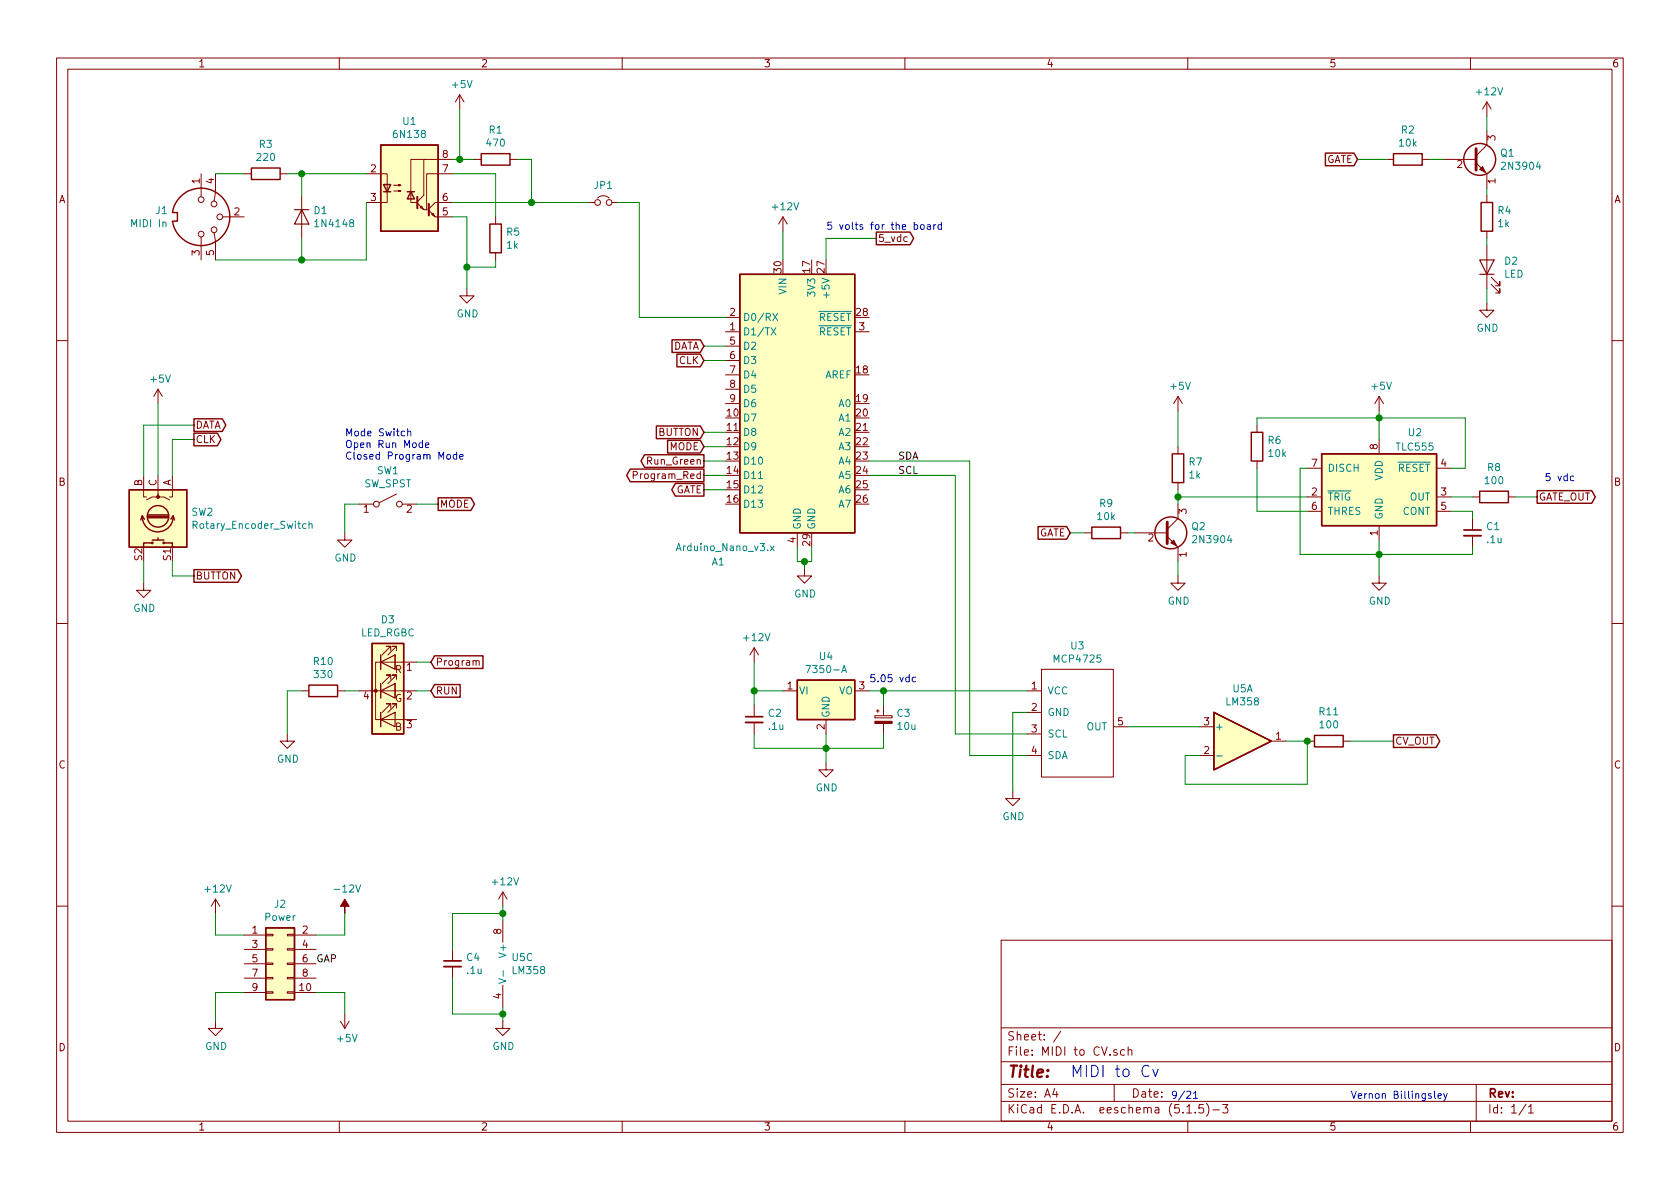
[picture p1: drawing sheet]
<svg xmlns="http://www.w3.org/2000/svg" width="297mm" height="210mm" viewBox="0 0 297 210" stroke-linecap="round" stroke-linejoin="round" font-family="sans-serif">
<g fill="none" stroke="#840000" stroke-width=".18">
<path d="M10 10.3h277v189.9h-277zM12 12.2h273v186.1h-273zM60 10.3v1.9M81.3 16.8l-.8 1.2M81.3 16.8v2.5M81.3 16.8l.7 1.2M110 10.3v1.9M160 10.3v1.9M210 10.3v1.9M260 10.3v1.9M262.9 18v2.6M262.9 18l-.8 1.3"/>
<path d="M262.9 18l.8 1.3M35.6 30.7v4.1M38.1 30.7v3.3l-.3 1.6M39.4 38.3h3.8M43.2 30.7h1.2M49.5 30.7h1.3M53.3 34.5v7.7M64.8 30.7h3.7v5.1h-3.7M69.6 33.8h1.3l-.4 .1v-.3l.4 .2M69.6 32.8h1.3l-.4 .1v-.3l.4 .2M73.8 35.9l1.1 1.2h.7M74.3 36.7l.2-.3 .3 .6z"/>
<path d="M74.9 28.2h-2.3v7.6h1.1M75.8 37.2l1.2 1.1h3M76.3 38l.3-.3 .2 .5zM80 28.2h-5.1v6.3l-1.1 1.2M80 30.7h-4.6v6.4M80 35.8h-3l-1.2 1.2M83.8 28.2h1.3M87.6 38.3v1.3M90.2 28.2h1.2M104.1 35.8h1.1M105.7 35a1.41 1.41 0 0 1 2 0M108.2 35.8h1"/>
<path d="M138.4 38.3l-.7 1.3M138.4 38.3v2.6M138.4 38.3l.8 1.3M245.1 28.2h1.3M251.5 28.2h1.2M255.3 28.2h5.7M261 28.8l1.9 1.9v2.6M262.9 23.1v2.5l-1.9 2M262.9 34.5v1.3M35.6 41.9v4.1M37.8 41.1l.3 1.6v3.3M82.5 51v1.3h1.3l-1.3 1.3-1.2-1.3h1.2"/>
<path d="M87.6 44.7v1.3M128.3 58.7h2.5M128.3 56.1h2.5M151.1 58.7h2.6M262.9 53.6v1.3h1.3l-1.3 1.2-1.3-1.2h1.3M262.9 40.9v1.3M262.9 43.4v7.6M263.7 50.3l1.5 1.5v-.8v.8h-.8M263.7 49l1.5 1.5v-.7v.7h-.8M10 60.2h2M27.9 68.8v2.6M27.9 68.8l-.7 1.3"/>
<path d="M27.9 68.8l.8 1.3M128.3 61.2h2.5M128.3 63.7h2.5M128.3 66.3h2.5M128.3 68.8h2.5M128.3 71.4h2.5M208.3 70.1v2.5M208.3 79v1.3M208.3 70.1l-.8 1.3M208.3 70.1l.7 1.3M222.2 75.2v1.2M243.8 70.1l-.7 1.3"/>
<path d="M243.8 70.1v2.5M243.8 77.7v2.6M243.8 70.1l.8 1.3M285 60.2h2M25.4 84.1v3.8h.5M27.9 84.1v3.8h-1l-1 .5M27.9 87.4v.5h1.1l1 .5M30.5 84.1v3.8h-.5M61 94.2v1.3h1.2l-1.2 1.3-1.3-1.3h1.3M63.5 89.1h2.5M70.1 87.4l-3 1.5M71.1 89.1h2.6"/>
<path d="M112 84h.6l.1-.2-.1-.3-.2-.1h-.4v1.2M141 94.2v2.6M191.8 94.2h1.2M198.1 94.2h1.3M200.7 94.2h5.7M206.4 94.9l1.9 1.9v2.5M208.3 89.1v2.6l-1.9 1.9M208.3 85.3v1.3M222.2 81.5v1.3M231.1 87.9h2.6M231.1 82.8h2.6M231.1 90.4h2.6"/>
<path d="M243.8 93v2.5M254 87.9h2.5M254 82.8h2.5M254 90.4h2.5M260.3 91.7v2M260.3 94.7v2.1M260.3 87.9h1.3M266.7 87.9h1.3M10 110.3h2M25.4 103.1v1.3h1.3l-1.3 1.3-1.3-1.3h1.3M67.3 115.8v2.6M69.1 115.1v-.8h-.8h.8l-1.5 1.5"/>
<path d="M69.8 115.8v2.6zM69.8 115.8h.1M70.1 115.1v-.8h-.8h.8l-1.5 1.5M73.7 117.1h-7.3v10.1h1.2M84.2 117l.2-.2 .3 .1v.7M133.3 114.5l-.7 1.3M133.3 114.5v2.6M133.3 114.5l.8 1.3M142.2 100.6v1.2h1.3l-1.3 1.3-1.2-1.3h1.2M184.1 118.4h12.7v19h-12.7zM208.3 101.8v1.3h1.2l-1.2 1.3-1.3-1.3h1.3M243.8 101.8v1.3h1.3l-1.3 1.3-1.2-1.3h1.2"/>
<path d="M285 110.3h2M50.8 129.8v1.3h1.3l-1.3 1.2-1.3-1.2h1.3M53.3 122.2h1.3M59.7 122.2h1.3M63.5 122.2h10.2M67.3 120.9v2.5M67.3 127.2h6.4M67.3 126v2.5M69.1 125.2v-.7h-.8h.8l-1.5 1.5M69.1 120.1v-.7h-.8h.8l-1.5 1.5M69.8 120.9v2.5zM69.8 120.9h.1"/>
<path d="M70.1 125.2v-.7h-.8h.8l-1.5 1.5M70.1 120.1v-.7h-.8h.8l-1.5 1.5M133.3 124.7v2M133.3 127.8v2M138.4 122.2h2.6M146 134.9v1.2h1.3l-1.3 1.3-1.2-1.3h1.2M146 127.2v2.6M151.1 122.2h2.6M154.7 126.6h3v.3h-3zM154.9 125.7h.5M155.2 125.5v.5M156.2 124.7v1.9"/>
<path d="M156.2 127.9v1.9M179.1 139.9v1.3h1.2l-1.2 1.3-1.3-1.3h1.3M181.6 122.2h2.5M181.6 133.6h2.5M181.6 126h2.5M181.6 129.8h2.5M196.8 128.5h2.6M212.1 133.6h2.5M212.1 128.5h2.5M224.8 131.1h2.5M231.1 131.1h1.3M237.5 131.1h1.3"/>
<path d="M38.1 159l-.8 1.3M38.1 159v2.5M38.1 159l.8 1.3M88.9 157.7l-.8 1.3M88.9 157.7v2.6M88.9 157.7l.8 1.3M10 160.2h2M43.2 165.3h3.8M43.2 175.5h3.8M43.2 167.9h3.8M43.2 170.4h3.8M43.2 173h3.8"/>
<path d="M47 175.4h1.3v.2h-1.3zM47 172.8h1.3v.3h-1.3zM47 167.8h1.3v.2h-1.3zM47 165.2h1.3v.3h-1.3zM47 170.3h1.3v.3h-1.3zM50.8 175.4h1.3v.2h-1.3zM50.8 172.8h1.3v.3h-1.3zM50.8 167.8h1.3v.2h-1.3zM50.8 165.2h1.3v.3h-1.3zM50.8 170.3h1.3v.3h-1.3zM52.1 165.3h3.8M52.1 175.5h3.8"/>
<path d="M52.1 167.9h3.8M52.1 170.4h3.8M52.1 173h3.8M61 179.3v2.6M80 167.9v2M80 170.9v2.1M88.9 162.8v3.8M88.9 174.2v3.8M177 166.3h108v32h-108zM285 160.2h2M38.1 180.6v1.3h1.3l-1.3 1.2-1.3-1.2h1.3M60 198.3v1.9"/>
<path d="M60.2 180.6l.8 1.3M61.7 180.6l-.7 1.3M88.9 180.6v1.3h1.3l-1.3 1.2-1.3-1.2h1.3M110 198.3v1.9M160 198.3v1.9M177 194.8h108M177 191.8h108M177 187.8h108M177 181.8h108M186.5 192.5l-.4 1h1M186.8 193v1M187.6 182.3l-1.3 2"/>
<path d="M197 191.8v3M197.5 185.7a.37 .37 0 0 0-.6 .1l.1 .2 .5 .2 .1 .1-.3 .3-.4-.1M198.8 185.7l-.4-.1-.3 .3 .1 .6 .2 .1 .4-.1M199.5 185.7a.37 .37 0 0 1 .6 .1v.8M199.5 185.1v1.5M209.8 195.8l.5-.5v1.5M209.8 196.8h.9M210 198.3v1.9M211.3 196.7v.1M212.8 195.3h-.8v.7l.2-.1 .5 .1 .1 .2v.5l-.3 .1-.5-.1M213.3 195.1a1.71 1.71 0 0 1 0 2.3M214.5 196.3h1.1"/>
<path d="M216.2 195.3h.9l-.5 .6 .4 .1v.7l-.2 .1-.6-.1M260 198.3v1.9M261 191.8v6.5M269.8 195.2l-1.2 2M270.3 195.8l.4-.5v1.5M270.3 196.8h.8"/>
<circle cx="35.6" cy="35.3" r=".51"/>
<circle cx="37.8" cy="36.1" r=".51"/>
<circle cx="38.9" cy="38.3" r=".51"/>
<circle cx="105.7" cy="35.8" r=".51"/>
<circle cx="107.7" cy="35.8" r=".51"/>
<circle cx="35.6" cy="41.4" r=".51"/>
<circle cx="37.8" cy="40.6" r=".51"/>
<circle cx="66.5" cy="89.1" r=".51"/>
<circle cx="70.6" cy="89.1" r=".51"/>
</g>
<g fill="#ffffc2" stroke="#ffffc2" stroke-width=".18">
<path d="M47 164.1h5.1v12.7h-5.1z"/>
<path d="M22.9 86.6h10.1v10.2h-10.1z"/>
<path d="M65.8 113.8h5.6v16h-5.6z"/>
<path d="M67.3 25.6h10.2v15.3h-10.2z"/>
<path d="M130.8 48.5h20.3v45.7h-20.3z"/>
<path d="M214.6 126l10.2 5.1-10.2 5z"/>
<path d="M141 120.3h10.1v6.9h-10.1z"/>
<path d="M233.7 80.3h20.3v12.7h-20.3z"/>
</g>
<g fill="none" stroke="#840000" stroke-width=".25">
<path d="M30.5 37.6a5.1 5.1 0 0 1 7.8-3.5 5.1 5.1 0 0 1 0 8.5 5.1 5.1 0 0 1-7.8-3.5M30.6 37.6h.8v1.5h-.8M44.4 29.7h5.1v2h-5.1zM67.3 25.6h10.2v15.3h-10.2zM67.8 32.6h1.3l-.6 1.3zM67.8 33.9h1.3M72 33.9h1.3M72.6 33.9l.7 1.3h-1.3zM85.1 27.2h5.1v2h-5.1zM86.6 39.6h2v5.1h-2zM234.3 27.1h5.1l.6 1.1-.6 1.1h-5.1zM246.4 27.2h5.1v2h-5.1z"/>
<path d="M261.9 35.8h2v5.1h-2zM130.8 48.5h20.3v45.7h-20.3zM154.9 41h6l.6 1.2-.6 1.1h-6zM34.3 76.6h4.1l.7 1.1-.7 1.1h-4.1zM34.3 74.1h5l.6 1.1-.6 1.1h-5zM116.1 75.3h7.7l.7 1.1-.7 1.2h-7.7zM118 77.9h5.8l.7 1.1-.7 1.1h-5.8zM118.8 60.1h5l.7 1.1-.7 1.1h-5zM119.7 62.6h4.1l.7 1.1-.7 1.2h-4.1zM221.2 76.4h2.1v5.1h-2.1zM22.9 86.6h10.1v10.2h-10.1zM25.1 91.3a2.74 2.74 0 0 0 2.8 2.8 2.74 2.74 0 0 0 2.7-2.8"/>
<path d="M25.5 91.8l-.4-.6-.2 .7M26.2 91.1h3.5M26.2 91.3h3.5M26.2 91.6h3.5M26.9 96h-1.5v.8M26.9 95.5h2.1M27.9 95.1v.4M29 96h1.5v.8M30.2 91.8l.4-.6 .3 .7M77.5 88h5.8l.6 1.1-.6 1.2h-5.8zM111.4 83h13.1v2.2h-13.1l-.6-1.1zM114 80.4h10.5v2.2h-10.5l-.7-1.1z"/>
<path d="M119.4 85.5h5.1v2.2h-5.1l-.6-1.1zM183.5 93.1h5.1l.6 1.1-.6 1.1h-5.1zM193 93.2h5.1v2h-5.1zM207.3 80.3h2v5h-2zM233.7 80.3h20.3v12.7h-20.3zM261.6 86.9h5.1v2h-5.1zM271.8 86.8h9.6l.7 1.1-.7 1.1h-9.6zM34.3 100.7h7.8l.6 1.1-.6 1.2h-7.8zM65.8 113.8h5.6v16h-5.6zM76.8 116h8.6v2.2h-8.6l-.6-1.1zM54.6 121.2h5.1v2h-5.1zM76.8 121.1h4.6v2.2h-4.6l-.6-1.1z"/>
<path d="M141 120.3h10.1v6.9h-10.1zM214.6 126l10.2 5.1-10.2 5zM232.4 130h5.1v2.1h-5.1zM246.4 129.9h7.5l.7 1.2-.7 1.1h-7.5zM47 164.1h5.1v12.7h-5.1z"/>
<circle cx="261.6" cy="28.2" r="2.82"/>
<circle cx="26.9" cy="96" r=".13"/>
<circle cx="27.9" cy="91.3" r="1.9"/>
<circle cx="29" cy="96" r=".13"/>
<circle cx="207" cy="94.2" r="2.82"/>
</g>
<g fill="#840000" stroke="#840000" stroke-width=".18">
<path d="M261.6 30l.5-.5 .5 1z"/>
<path d="M207 96l.5-.5 .5 1z"/>
<path d="M61 159l.7 1.3h-.7v1.2v-1.2h-.8z"/>
<path d="M154.7 127.6h3v.3h-3z"/>
<circle cx="27.9" cy="87.9" r=".25"/>
<circle cx="66.4" cy="122.2" r=".25"/>
</g>
<g fill="none" stroke="#008484" stroke-width=".18">
<path d="M136.3 58l.9 1.2M136.7 55.4l.8 1.3M137.2 58l-.9 1.2M137.5 55.4l-.8 1.3M54.1 92.7l-.4-.1-.2 .2 .1 .6h.5M54.6 92.7l.2-.1 .3 .1 .1 .7M54.6 92.2v1.2M136.2 96.5l.7 .9M136.9 96.5l-.7 .9M142.5 117.7h.8l-.5 1.2M148.8 118.9l.5-1.2 .4 1.2M148.9 118.6h.7"/>
<path d="M215.1 133.7h1M88.2 173l1.3 .5-1.3 .4M89 171.7v.9"/>
</g>
<path d="M52.1 37.1h2.5M53.3 37.1l1.3 2.5h-2.5zM261.6 46h2.6l-1.3 2.5zM261.6 48.5h2.6M67.3 117.1l2.5-1.3v2.6zM67.3 115.8v2.6M67.3 127.2l2.5-1.2v2.5zM67.3 122.2l2.5-1.3v2.5zM67.3 120.9v2.5M67.3 126v2.5" fill="none" stroke="#840000" stroke-width=".2"/>
<path d="M73.8 34.8v2M75.8 36.1v2" fill="none" stroke="#840000" stroke-width=".36"/>
<path d="M258.8 94.7h3.1M131.8 127.8h3.1M78.5 170.9h3" fill="none" stroke="#840000" stroke-width=".33"/>
<path d="M258.8 93.7h3.1M131.8 126.7h3.1M78.5 169.9h3" fill="none" stroke="#840000" stroke-width=".3"/>
<path d="M261 26.3v3.8M206.4 92.3v3.8" fill="none" stroke="#840000" stroke-width=".51"/>
<g fill="none" stroke="#008400" stroke-width=".18">
<path d="M81.3 19.3v8.9M38.1 30.7h5.1M50.8 30.7h14M53.3 30.7v3.8M64.8 35.8v10.2h-26.7M80 28.2h3.8M80 30.7h7.6v7.6M80 38.3h2.5v12.7M80 35.8h24.1M91.4 28.2h2.6v7.6M109.2 35.8h3.8v20.3h15.3M240 28.2h5.1"/>
<path d="M252.7 28.2h2.6M262.9 20.6v2.5M262.9 33.3v1.2M53.3 42.2v3.8M87.6 46v1.2h-5.1M138.4 40.9v5.1M154.9 42.2h-8.9v3.8M262.9 42.2v1.2M262.9 51v2.6M27.9 71.4v12.7M34.3 77.7h-3.8v6.4M34.3 75.2h-8.9v8.9"/>
<path d="M124.5 79h3.8M124.5 61.2h3.8M124.5 63.7h3.8M124.5 76.4h3.8M208.3 72.6v6.4M222.2 75.2v-1.3h36.9v8.9h-2.6M243.8 72.6v5.1M25.4 99.3v3.8M30.5 99.3v2.5h3.8M63.5 89.1h-2.5v5.1M73.7 89.1h3.8M124.5 81.5h3.8"/>
<path d="M124.5 86.6h3.8M124.5 84.1h3.8M141 96.8v2.5h2.5v-2.5M142.2 99.3v1.3M153.7 81.5h17.7v52.1h10.2M153.7 84.1h15.2v45.7h12.7M189.2 94.2h2.6M199.4 94.2h1.3M208.3 87.9h22.8M208.3 86.6v2.5M208.3 99.3v2.5M222.2 82.8v7.6h8.9"/>
<path d="M231.1 82.8h-1.2v15.2h30.4v-1.2M243.8 95.5v6.3M256.5 90.4h3.8v1.3M256.5 87.9h3.8M268 87.9h3.8M73.7 117.1h2.5M133.3 117.1v7.6M53.3 122.2h-2.5v7.6M61 122.2h2.5M73.7 122.2h2.5M133.3 122.2h5.1M133.3 129.8v2.5h22.9v-2.5"/>
<path d="M146 129.8v5.1M153.7 122.2h27.9M156.2 122.2v2.5M181.6 126h-2.5v13.9M199.4 128.5h12.7M227.3 131.1h3.8v7.6h-21.6v-5.1h2.6M238.8 131.1h7.6M38.1 161.5v3.8h5.1M43.2 175.5h-5.1v5.1M55.9 175.5h5.1v3.8M61 161.5v3.8h-5.1M80 173v6.3h8.9"/>
<path d="M88.9 160.3v2.5M88.9 178v2.6M88.9 161.5h-8.9v6.4"/>
</g>
<g fill="none" stroke="#0000c2" stroke-width=".18">
<path d="M161.6 39.8l.4-.1 .3 .2-.2 .6h-.5M162.9 39.8l.3-.1 .1 .1v.7l-.3 .1-.3-.3zM164 39.8h.4l.1 .8M165.1 39.7v.9M165.5 39.7l-.4 .2M166.4 39.8l-.3-.1-.3 .2 .1 .6h.5M166.4 39.3v1.3M164.5 40l-.4 .1-.2 .2 .1 .2h.5M72.1 76.4l.2-.2 .3 .1v.8M72.1 75.8v1.3M74.7 78.4l-.4-.1-.2 .2 .1 .6h.5M74.7 77.9v1.2"/>
<path d="M75.2 78.7l.6-.1v-.2l-.4-.1-.2 .2 .1 .6h.5M80.7 79.9v1.3M79.1 80.4h.3l.3 .2-.2 .5-.3 .1-.2-.1zM80.7 80.4h-.3l-.3 .2 .2 .5h.4M81.3 80.8l.6-.1-.1-.3h-.3l-.2 .1 .1 .6h.4M278.3 84.2h-.4l-.3 .2 .2 .6h.5M161.9 119.8l-.4-.1-.2 .3 .1 .5h.5M203.8 189l.5 1.4 .5-1.4M208 193.5l-.2 .2h-.3l-.2-.2v-.4l.2-.1h.3l.2 .2a.97 .97 0 0 1-.2 1h-.4M253.6 193v1.1l.2 .1M254.3 193.8l.5-.1v-.3h-.4l-.1 .2v.6h.5M255.3 193.4l.3 .8"/>
<path d="M255.9 193.4l-.5 1.1-.1 .2"/>
</g>
<g fill="#008400" stroke="#008400" stroke-width=".25">
<circle cx="53.3" cy="30.7" r=".51"/>
<circle cx="88.9" cy="161.5" r=".51"/>
<circle cx="82.6" cy="47.2" r=".51"/>
<circle cx="88.9" cy="179.3" r=".51"/>
<circle cx="231.1" cy="131.1" r=".51"/>
<circle cx="243.8" cy="98" r=".51"/>
<circle cx="81.3" cy="28.2" r=".51"/>
<circle cx="94" cy="35.8" r=".51"/>
<circle cx="208.3" cy="87.9" r=".51"/>
<circle cx="53.3" cy="46" r=".51"/>
<circle cx="146.1" cy="132.3" r=".51"/>
<circle cx="133.4" cy="122.2" r=".51"/>
<circle cx="156.2" cy="122.2" r=".51"/>
<circle cx="243.8" cy="73.9" r=".51"/>
<circle cx="142.2" cy="99.3" r=".51"/>
</g>
<text font-size="2.8" fill="#840000" x="178" y="190.5">Title:</text>
<text font-size="2.8" fill="#0000c2" x="189.2" y="190.5">MIDI to Cv</text>
<g font-size="2.1" fill="#840000">
<text x="178" y="184">Sheet: /</text>
<text x="178" y="186.7">File: MIDI to CV.sch</text>
<text x="178" y="196.9">KiCad E.D.A. eeschema (5.1.5)-3</text>
<text x="178" y="194.1">Size: A4</text>
<text x="200" y="194.1">Date:</text>
<text x="263" y="194.1">Rev:</text>
<text x="263" y="196.9">Id: 1/1</text>
</g>
<g font-size="1.8" fill="#840000">
<text x="35" y="11.9">1</text>
<text x="85" y="11.9">2</text>
<text x="135" y="11.9">3</text>
<text x="185" y="11.9">4</text>
<text x="235" y="11.9">5</text>
<text x="285" y="11.9">6</text>
<text x="78.3" y="27.9">8</text>
<text x="234.3" y="28.8">GATE</text>
<text x="257.6" y="29.7">2</text>
<text x="264.4" y="24.9" transform="rotate(-90 264.4 24.9)">3</text>
<text x="10.4" y="35.9">A</text>
<text x="35.3" y="32.5" transform="rotate(-90 35.3 32.5)">1</text>
<text x="37.8" y="32.5" transform="rotate(-90 37.8 32.5)">4</text>
<text x="65.6" y="30.5">2</text>
<text x="65.6" y="35.6">3</text>
<text x="78.3" y="35.6">6</text>
<text x="78.3" y="30.5">7</text>
<text x="264.4" y="32.5" transform="rotate(-90 264.4 32.5)">1</text>
<text x="285.4" y="35.9">A</text>
<text x="41.4" y="38.1">2</text>
<text x="78.3" y="38.1">5</text>
<text x="35.3" y="45.2" transform="rotate(-90 35.3 45.2)">3</text>
<text x="37.8" y="45.2" transform="rotate(-90 37.8 45.2)">5</text>
<text x="155.2" y="42.8">5_vdc</text>
<text x="138.2" y="48.2" transform="rotate(-90 138.2 48.2)">30</text>
<text x="143.3" y="48.2" transform="rotate(-90 143.3 48.2)">17</text>
<text x="145.8" y="48.2" transform="rotate(-90 145.8 48.2)">27</text>
<text x="129.1" y="58.4">1</text>
<text x="129.1" y="55.9">2</text>
<text x="151.4" y="55.9">28</text>
<text x="151.9" y="58.4">3</text>
<text x="118.8" y="61.8">DATA</text>
<text x="120" y="64.4">CLK</text>
<text x="129.1" y="61">5</text>
<text x="129.1" y="63.5">6</text>
<text x="129.1" y="66">7</text>
<text x="129.1" y="68.6">8</text>
<text x="129.1" y="71.1">9</text>
<text x="151.4" y="66">18</text>
<text x="151.4" y="71.1">19</text>
<text x="34.5" y="75.8">DATA</text>
<text x="116.3" y="77.1">BUTTON</text>
<text x="128.6" y="73.7">10</text>
<text x="128.6" y="76.2">11</text>
<text x="151.4" y="73.7">20</text>
<text x="151.4" y="76.2">21</text>
<text x="34.5" y="78.4">CLK</text>
<text x="114.7" y="82.2">Run_Green</text>
<text x="118.4" y="79.6">MODE</text>
<text x="128.6" y="78.7">12</text>
<text x="128.6" y="81.3">13</text>
<text x="128.6" y="83.8">14</text>
<text x="151.4" y="78.7">22</text>
<text x="151.4" y="81.3">23</text>
<text x="151.4" y="83.8">24</text>
<text x="231.9" y="82.5">7</text>
<text x="243.6" y="79.5" transform="rotate(-90 243.6 79.5)">8</text>
<text x="254.8" y="82.5">4</text>
<text x="10.4" y="85.9">B</text>
<text x="25.1" y="86" transform="rotate(-90 25.1 86)">B</text>
<text x="27.7" y="86" transform="rotate(-90 27.7 86)">C</text>
<text x="30.2" y="86" transform="rotate(-90 30.2 86)">A</text>
<text x="77.7" y="89.8">MODE</text>
<text x="112.6" y="84.7">Program_Red</text>
<text x="119.3" y="87.2">GATE</text>
<text x="128.6" y="86.4">15</text>
<text x="128.6" y="88.9">16</text>
<text x="151.4" y="86.4">25</text>
<text x="151.4" y="88.9">26</text>
<text x="231.9" y="87.6">2</text>
<text x="254.8" y="87.6">3</text>
<text x="272" y="88.5">GATE_OUT</text>
<text x="285.4" y="85.9">B</text>
<text x="64.3" y="90.7">1</text>
<text x="71.9" y="90.7">2</text>
<text x="140.7" y="96" transform="rotate(-90 140.7 96)">4</text>
<text x="183.5" y="94.9">GATE</text>
<text x="203" y="95.8">2</text>
<text x="209.8" y="90.9" transform="rotate(-90 209.8 90.9)">3</text>
<text x="231.9" y="90.2">6</text>
<text x="243.6" y="94.7" transform="rotate(-90 243.6 94.7)">1</text>
<text x="254.8" y="90.2">5</text>
<text x="25.1" y="99.1" transform="rotate(-90 25.1 99.1)">S2</text>
<text x="30.2" y="99.1" transform="rotate(-90 30.2 99.1)">S1</text>
<text x="143.3" y="96.5" transform="rotate(-90 143.3 96.5)">29</text>
<text x="209.8" y="98.5" transform="rotate(-90 209.8 98.5)">1</text>
<text x="34.5" y="102.5">BUTTON</text>
<text x="69.8" y="119">R</text>
<text x="71.9" y="118.6">1</text>
<text x="77" y="117.7">Program</text>
<text x="64.3" y="123.7">4</text>
<text x="69.8" y="124.1">G</text>
<text x="71.9" y="123.7">2</text>
<text x="77" y="122.8">RUN</text>
<text x="139.2" y="121.9">1</text>
<text x="151.9" y="121.9">3</text>
<text x="182.4" y="121.9">1</text>
<text x="182.4" y="125.7">2</text>
<text x="69.8" y="129.2">B</text>
<text x="71.9" y="128.8">3</text>
<text x="145.8" y="129" transform="rotate(-90 145.8 129)">2</text>
<text x="182.4" y="129.5">3</text>
<text x="197.6" y="128.3">5</text>
<text x="212.9" y="128.3">3</text>
<text x="225.6" y="130.8">1</text>
<text x="246.6" y="131.7">CV_OUT</text>
<text x="10.4" y="135.9">C</text>
<text x="182.4" y="133.3">4</text>
<text x="212.9" y="133.3">2</text>
<text x="285.4" y="135.9">C</text>
<text x="44.6" y="165.1">1</text>
<text x="44.6" y="167.6">3</text>
<text x="53.5" y="165.1">2</text>
<text x="53.5" y="167.6">4</text>
<text x="88.6" y="165.2" transform="rotate(-90 88.6 165.2)">8</text>
<text x="44.6" y="170.2">5</text>
<text x="44.6" y="172.7">7</text>
<text x="53.5" y="170.2">6</text>
<text x="53.5" y="172.7">8</text>
<text x="44.6" y="175.3">9</text>
<text x="53" y="175.3">10</text>
<text x="88.6" y="176.6" transform="rotate(-90 88.6 176.6)">4</text>
<text x="10.4" y="185.9">D</text>
<text x="285.4" y="185.9">D</text>
<text x="35" y="199.9">1</text>
<text x="85" y="199.9">2</text>
<text x="135" y="199.9">3</text>
<text x="185" y="199.9">4</text>
<text x="235" y="199.9">5</text>
<text x="285" y="199.9">6</text>
</g>
<g font-size="1.8" fill="#008484">
<text x="80.1" y="15.6">+5V</text>
<text x="261.2" y="16.9">+12V</text>
<text x="71.3" y="22.1">U1</text>
<text x="86.5" y="23.6">R1</text>
<text x="247.8" y="23.6">R2</text>
<text x="45.5" y="28.5">220</text>
<text x="45.9" y="26.2">R3</text>
<text x="69.8" y="24.4">6N138</text>
<text x="86.2" y="25.9">470</text>
<text x="247.4" y="25.9">10k</text>
<text x="265.4" y="27.7">Q1</text>
<text x="105.1" y="33.4">JP1</text>
<text x="265.8" y="30">2N3904</text>
<text x="23.4" y="40.2">MIDI In</text>
<text x="27.6" y="37.9">J1</text>
<text x="55.5" y="37.9">D1</text>
<text x="56" y="40.2">1N4148</text>
<text x="89.6" y="41.7">R5</text>
<text x="136.7" y="37.2">+12V</text>
<text x="264.9" y="37.9">R4</text>
<text x="264.9" y="40.2">1k</text>
<text x="89.6" y="44">1k</text>
<text x="266.1" y="46.8">D2</text>
<text x="139.1" y="52" transform="rotate(-90 139.1 52)">VIN</text>
<text x="144.1" y="52.2" transform="rotate(-90 144.1 52.2)">3V3</text>
<text x="146.7" y="52.2" transform="rotate(-90 146.7 52.2)">+5V</text>
<text x="265.9" y="49.1">LED</text>
<text x="80.7" y="56.1">GND</text>
<text x="131.3" y="59.3">D1/TX</text>
<text x="131.3" y="56.8">D0/RX</text>
<text x="144.7" y="56.8">RESET</text>
<text x="144.7" y="59.3">RESET</text>
<text x="261.1" y="58.7">GND</text>
<text x="131.3" y="61.8">D2</text>
<text x="131.3" y="64.4">D3</text>
<text x="26.7" y="67.7">+5V</text>
<text x="131.3" y="66.9">D4</text>
<text x="131.3" y="69.5">D5</text>
<text x="145.8" y="66.9">AREF</text>
<text x="207.1" y="68.9">+5V</text>
<text x="242.6" y="68.9">+5V</text>
<text x="131.3" y="74.5">D7</text>
<text x="131.3" y="77.1">D8</text>
<text x="131.3" y="72">D6</text>
<text x="148.4" y="72">A0</text>
<text x="148.4" y="74.5">A1</text>
<text x="148.4" y="77.1">A2</text>
<text x="249.1" y="77.1">U2</text>
<text x="66.7" y="83.9">SW1</text>
<text x="131.3" y="79.6">D9</text>
<text x="131.3" y="82.2">D10</text>
<text x="148.4" y="79.6">A3</text>
<text x="148.4" y="82.2">A4</text>
<text x="210.3" y="82.3">R7</text>
<text x="224.2" y="78.5">R6</text>
<text x="224.4" y="80.8">10k</text>
<text x="234.7" y="83.4">DISCH</text>
<text x="247" y="79.7">TLC555</text>
<text x="247.1" y="83.4">RESET</text>
<text x="263" y="83.3">R8</text>
<text x="64.4" y="86.2">SW_SPST</text>
<text x="131.3" y="84.7">D11</text>
<text x="131.3" y="87.2">D12</text>
<text x="131.3" y="89.8">D13</text>
<text x="148.4" y="84.7">A5</text>
<text x="148.4" y="87.2">A6</text>
<text x="148.4" y="89.8">A7</text>
<text x="194.5" y="89.7">R9</text>
<text x="210.3" y="84.6">1k</text>
<text x="234.7" y="88.5">TRIG</text>
<text x="244.5" y="85" transform="rotate(-90 244.5 85)">VDD</text>
<text x="249.3" y="88.5">OUT</text>
<text x="262.7" y="85.6">100</text>
<text x="33.9" y="91.2">SW2</text>
<text x="34.5" y="93.5">Rotary_Encoder_Switch</text>
<text x="141.6" y="93.7" transform="rotate(-90 141.6 93.7)">GND</text>
<text x="144.1" y="93.7" transform="rotate(-90 144.1 93.7)">GND</text>
<text x="194.1" y="92">10k</text>
<text x="210.7" y="93.7">Q2</text>
<text x="234.7" y="91.1">THRES</text>
<text x="244.5" y="91.9" transform="rotate(-90 244.5 91.9)">GND</text>
<text x="248" y="91.1">CONT</text>
<text x="262.9" y="93.7">C1</text>
<text x="59.1" y="99.3">GND</text>
<text x="120" y="97.5">Arduino_Nano_v3.x</text>
<text x="125.9" y="100">A1</text>
<text x="211.2" y="96.1">2N3904</text>
<text x="263" y="96.1">.1u</text>
<text x="140.4" y="105.7">GND</text>
<text x="206.5" y="106.9">GND</text>
<text x="242" y="106.9">GND</text>
<text x="23.6" y="108.2">GND</text>
<text x="63.7" y="112.5">LED_RGBC</text>
<text x="67.5" y="110.2">D3</text>
<text x="131.6" y="113.4">+12V</text>
<text x="55.5" y="117.6">R10</text>
<text x="55.7" y="119.9">330</text>
<text x="143.2" y="119">7350-A</text>
<text x="144.9" y="116.7">U4</text>
<text x="186.6" y="117.2">MCP4725</text>
<text x="189.4" y="114.9">U3</text>
<text x="141.2" y="122.8">VI</text>
<text x="148.3" y="122.8">VO</text>
<text x="185.2" y="122.8">VCC</text>
<text x="217" y="124.7">LM358</text>
<text x="218" y="122.4">U5A</text>
<text x="135.9" y="126.8">C2</text>
<text x="136" y="129.1">.1u</text>
<text x="146.7" y="127" transform="rotate(-90 146.7 127)">GND</text>
<text x="158.6" y="126.8">C3</text>
<text x="158.8" y="129.1">10u</text>
<text x="185.2" y="126.6">GND</text>
<text x="185.2" y="130.4">SCL</text>
<text x="192.1" y="129.2">OUT</text>
<text x="214.8" y="129.2">+</text>
<text x="233.3" y="126.5">R11</text>
<text x="233.5" y="128.8">100</text>
<text x="49" y="134.9">GND</text>
<text x="185.2" y="134.2">SDA</text>
<text x="144.2" y="139.9">GND</text>
<text x="177.2" y="145">GND</text>
<text x="36.4" y="157.8">+12V</text>
<text x="48.6" y="160.5">J2</text>
<text x="59.5" y="157.8">-12V</text>
<text x="87.2" y="156.6">+12V</text>
<text x="46.9" y="162.8">Power</text>
<text x="82.5" y="169.9">C4</text>
<text x="82.6" y="172.3">.1u</text>
<text x="89.5" y="169" transform="rotate(-90 89.5 169)">V+</text>
<text x="90.6" y="169.9">U5C</text>
<text x="90.8" y="172.3">LM358</text>
<text x="36.3" y="185.7">GND</text>
<text x="59.7" y="184.3">+5V</text>
<text x="87.1" y="185.7">GND</text>
</g>
<g font-size="1.8" fill="#0000c2">
<text x="146" y="40.6">5 volts for the board</text>
<text x="61" y="77.2">Mode Switch</text>
<text x="61" y="79.2">Open Run Mode</text>
<text x="61" y="81.3">Closed Program Mode</text>
<text x="273" y="85.1">5 vdc</text>
<text x="153.7" y="120.6">5.05 vdc</text>
<text x="208.6" y="194.3">9/21</text>
<text x="238.8" y="194.3">Vernon Billingsley</text>
</g>
<g font-size="1.8">
<text x="158.7" y="83.8">SCL</text>
<text x="158.7" y="81.3">SDA</text>
<text x="55.9" y="170.2">GAP</text>
</g>
</svg>
